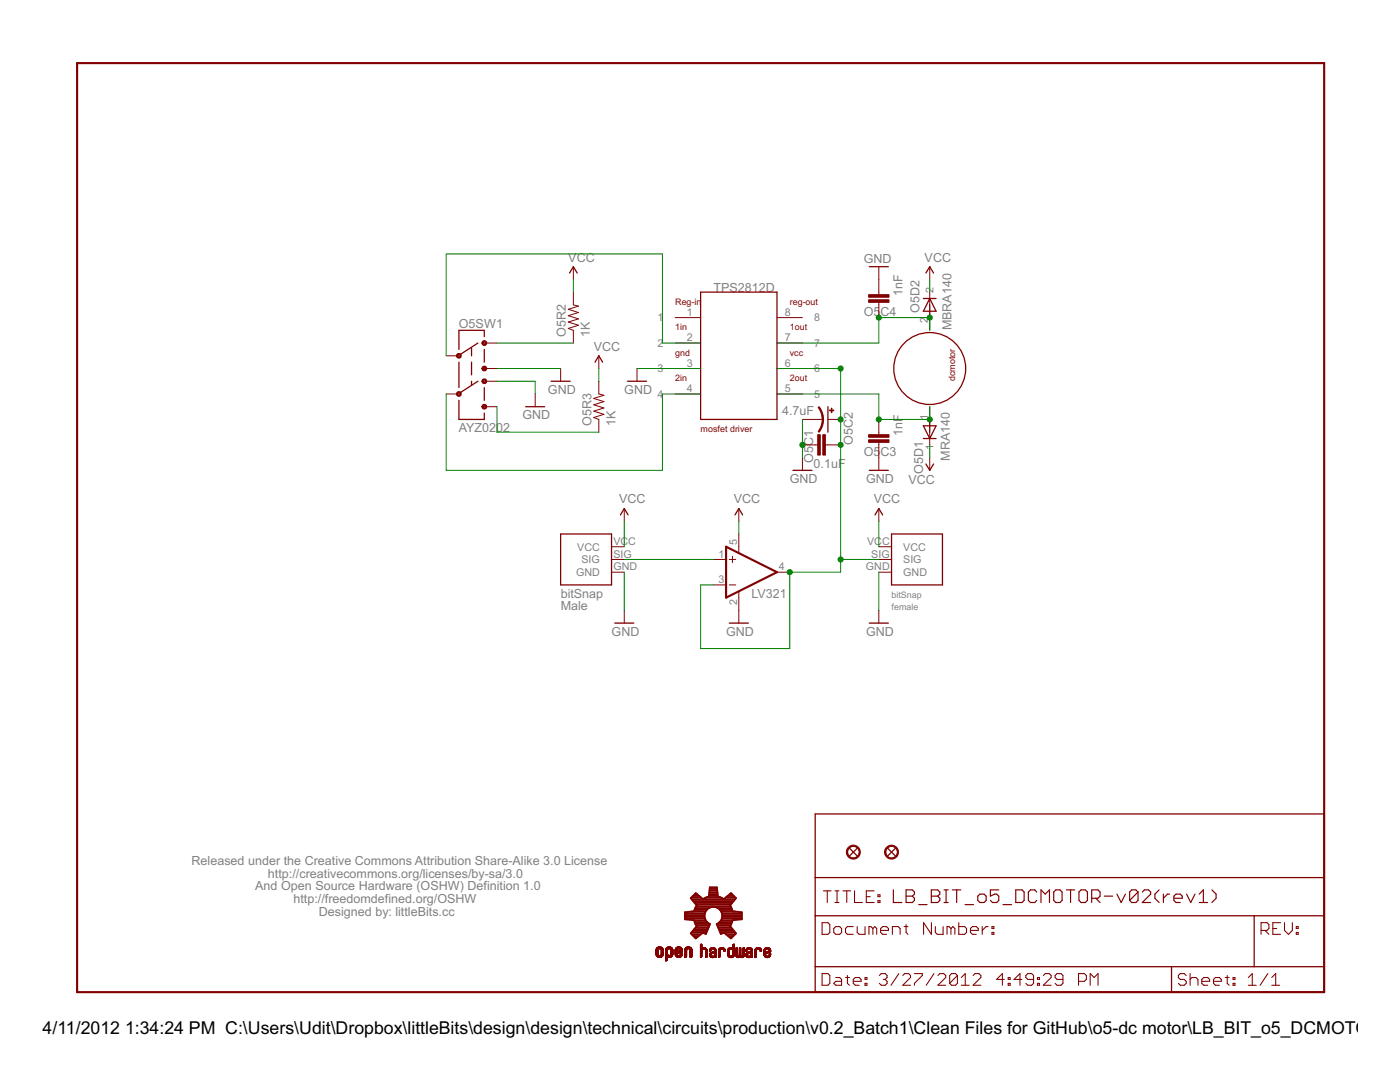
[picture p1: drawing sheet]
<svg xmlns="http://www.w3.org/2000/svg" width="279mm" height="216mm" viewBox="0 0 279 216" stroke-linecap="round" stroke-linejoin="round" font-family="sans-serif">
<path d="M15.4 12.6h248.9v185.4h-248.9zM144.9 109.1l10.2 5.1-10.2 5.1z" fill="none" stroke="#800000" stroke-width=".42"/>
<g fill="none" stroke="#800000" stroke-width=".25">
<path d="M113.7 54.5l.7-1.3 .8 1.3M139.8 58.3h15.3v25.4h-15.3zM173.5 53.2h3.8M184.3 59.6h2.5M184.8 54.5l.7-1.3 .8 1.3M185.5 59.6l1.3 2.5h-2.5zM91.6 79.9v3.8h5v-1.3M91.6 72.3v5M94.1 69.5v1.5M94.1 72.3v2.5M94.1 76.1v.7M95.4 68.5l-3.6 2.2"/>
<path d="M95.4 76.1l-3.6 2.3M96.6 67.2v-1.3h-5v3.8M96.6 69.7v2.6M96.6 77.3v2.6M110 76.1h3.8M118.7 72.3l.8-1.3 .8 1.3M125.2 76.1h3.8M104.9 81.2h3.8M158.2 93.9h3.9M165.2 81.2v5M173.5 93.9h3.8M184.3 85h2.5l-1.3 2.5z"/>
<path d="M184.3 87.5h2.5M184.8 92.6l.7 1.3 .8-1.3M111.9 106.6h10.1v10.1h-10.1zM123.8 102.7l.8-1.2 .7 1.2M146.7 102.7l.7-1.2 .8 1.2M174.6 102.7l.8-1.2 .7 1.2M177.9 106.6h10.2v10.1h-10.2zM122.7 124.3h3.8M145.5 124.3h3.9M173.5 124.3h3.8M162.7 162.4h101.6v35.6h-101.6zM162.7 175.1h101.6"/>
<path d="M169.5 169.3l1.6 1.5M171.1 169.3l-1.6 1.5M177.2 169.3l1.5 1.5M178.7 169.3l-1.5 1.5M162.7 182.7h101.6M162.7 192.9h101.6M233.8 192.9v5.1M250.3 182.7v10.2"/>
<circle cx="185.5" cy="73.5" r="7.2"/>
</g>
<g fill="none" stroke="#800000" stroke-width=".21">
<path d="M164.3 177.8h1.6M165.1 177.8v2.3M166.6 177.8h.8M167 177.8v2.3M168.2 177.8h1.6M169 177.8v2.3M170.5 177.8v2.3h1.6M172.9 178.9h.8M174.5 177.8h-1.6v2.3h1.6M175.2 179.7h.4v.4h-.4zM175.2 178.5h.4v.4h-.4zM164.1 184.1h1.1l.4 .4v1.6l-.4 .3h-1.1z"/>
<path d="M164.1 194.3h1.1l.4 .3v1.6l-.4 .4h-1.1zM166.4 185.3l.4-.4h.8l.4 .4v.8l-.4 .3h-.8l-.4-.3zM166.6 180.1h.8M166.8 195.1h.8l.4 .3v1.2h-1.2l-.4-.4 .4-.4h1.2M168.7 195.1h.8M169.1 194.6v1.6l.4 .4M170.3 195.8h1.6v-.4l-.4-.3h-.8l-.4 .3v.8l.4 .4h.8M170.3 184.9h-1.2l-.4 .4v.8l.4 .3h1.2M171.1 184.9v1.2l.4 .3h1.1v-1.5M172.6 196.2h.4v.4h-.4zM172.6 195.1h.4v.3h-.4zM174.2 185.3l-.4-.4h-.4v1.5"/>
<path d="M174.2 185.3v1.1M174.2 185.3l.4-.4 .4 .4v1.1M175.5 194.6l.4-.3h.8l.3 .3v.5l-.3 .3M175.7 185.7h1.6v-.4l-.4-.4h-.8l-.4 .4v.8l.4 .3h.8M176.3 195.4h.4M176.7 195.4l.3 .4v.4l-.3 .4h-.8l-.4-.4M178.1 186.4v-1.5h1.2l.3 .4v1.1M179.4 194.3l-1.6 2.3M180.2 194.6l.4-.3h.7l.4 .3v.5l-1.5 1.5h1.5M180.4 184.9h.8M180.8 184.5v1.6l.4 .3M182.5 194.3h1.6v.3l-1.6 1.6v.4"/>
<path d="M185.9 184.1v2.3l-1.6-2.3v2.3M186.4 194.3l-1.6 2.3M186.7 184.9v1.2l.3 .3h1.2v-1.5M187.2 194.6l.4-.3h.7l.4 .3v.5l-1.5 1.5h1.5M189.8 185.3l-.4-.4h-.4v1.5M189.8 185.3v1.1M189.8 185.3l.4-.4 .4 .4v1.1M191.1 194.6v1.6l-.4 .4h-.8l-.4-.4M191.1 194.6l-.4-.3h-.8l-.4 .3v1.6M191.1 194.6l-1.6 1.6M191.3 184.1v2.3h1.2l.4-.3v-.8l-.4-.4h-1.2M191.9 196.6h1.5"/>
<path d="M191.9 195.1l.7-.8v2.3M193.7 185.7h1.5v-.4l-.4-.4h-.7l-.4 .4v.8l.4 .3h.7M194.2 194.6l.4-.3h.8l.3 .3v.5l-1.5 1.5h1.5M196 184.9v1.5M197.2 184.9h-.4l-.8 .8M198 186.1h.4v.3h-.4zM198 184.9h.4v.4h-.4zM200.4 195.4h-1.5l1.1-1.1v2.3M201.2 196.2h.4v.4h-.4zM201.2 195.1h.4v.3h-.4zM203.9 195.4h-1.5l1.2-1.1v2.3M206.3 195.4h-1.2l-.4-.3v-.5l.4-.3h.8l.4 .3v1.6l-.4 .4h-.8l-.4-.4"/>
<path d="M207.1 196.2h.4v.4h-.4zM207.1 195.1h.4v.3h-.4zM208.2 194.6l.4-.3h.8l.4 .3v.5l-1.6 1.5h1.6M212.1 195.4h-1.2l-.3-.3v-.5l.3-.3h.8l.4 .3v1.6l-.4 .4h-.8l-.3-.4M215.2 195.8h1.2l.4-.4v-.8l-.4-.3h-1.2v2.3M217.6 196.6v-2.3l.8 .8 .7-.8v2.3M236.7 194.6l-.4-.3h-.7l-.4 .3v.5l.4 .3h.7l.4 .4v.4l-.4 .4h-.7l-.4-.4M237.5 195.4l.4-.3h.8l.4 .3v1.2M237.5 194.3v2.3M239.8 195.8h1.6v-.4l-.4-.3h-.8l-.4 .3v.8l.4 .4h.8M242.2 195.8h1.5v-.4l-.3-.3h-.8l-.4 .3v.8l.4 .4h.8M244.5 195.1h.8"/>
<path d="M244.9 194.6v1.6l.4 .4M246.1 196.2h.4v.4h-.4zM246.1 195.1h.4v.3h-.4zM249.1 196.6h1.6M249.1 195.1l.8-.8v2.3M251.7 185.7h1.2l.3-.4v-.8l-.3-.4h-1.2v2.3M252.5 185.7l.7 .7M253 194.3l-1.5 2.3M253.8 196.6h1.6M253.8 195.1l.8-.8v2.3M254 185.3h.8M255.6 184.1h-1.6v2.3h1.6"/>
<path d="M256.3 184.1v1.6l.8 .7 .8-.7v-1.6M258.7 186.1h.4v.3h-.4zM258.7 184.9h.4v.4h-.4z"/>
</g>
<g fill="none" stroke="#800000" stroke-width=".23">
<path d="M178.3 177.6v2.5h1.7M180.8 177.6h1.3l.4 .4v.4l-.4 .4 .4 .4v.5l-.4 .4h-1.3zM180.8 178.8h1.3M185.9 177.6h1.2l.5 .4v.4l-.5 .4 .5 .4v.5l-.5 .4h-1.2zM185.9 178.8h1.2M188.4 177.6h.8M188.8 177.6v2.5M190.1 177.6h1.6M190.9 177.6v2.5M195.1 178.8l.5-.4h.8l.4 .4v.9l-.4 .4h-.8l-.5-.4zM199.3 177.6h-1.6v1.2l.8-.4h.4l.4 .4v.9l-.4 .4h-.8l-.4-.4M202.7 177.6h1.3l.4 .4v1.7l-.4 .4h-1.3z"/>
<path d="M206.9 178l-.4-.4h-.8l-.5 .4v1.7l.5 .4h.8l.4-.4M210.3 178l.4-.4h.8l.5 .4v1.7l-.5 .4h-.8l-.4-.4zM212.8 177.6h1.7M213.7 177.6v2.5M215.3 178l.5-.4h.8l.4 .4v1.7l-.4 .4h-.8l-.5-.4zM217.9 179.2h1.2l.4-.4v-.8l-.4-.4h-1.2v2.5M218.7 179.2l.8 .9M220.4 178.8h1.7M222.9 178.4l.9 1.7 .8-1.7M227.1 178v1.7l-.4 .4h-.9l-.4-.4M227.1 178l-.4-.4h-.9l-.4 .4v1.7M227.1 178l-1.7 1.7"/>
<path d="M228 178l.4-.4h.8l.4 .4v.4l-1.6 1.7h1.6M231.3 177.6l-.8 .8v.8l.8 .9M232.2 178.4v1.7M233.4 178.4h-.4l-.8 .8M234.3 179.2h1.6v-.4l-.4-.4h-.8l-.4 .4v.9l.4 .4h.8M236.8 178.4l.8 1.7 .9-1.7M239.3 178.4l.9-.8v2.5M241.9 177.6l.8 .8v.8l-.8 .9M183.3 180.5h1.7M188.4 180.1h.8M192.6 180.5h1.7M200.2 180.5h1.7"/>
<path d="M207.8 180.1v-2.5l.8 .8 .8-.8v2.5M239.3 180.1h1.7"/>
</g>
<g fill="#800000" stroke="#800000" stroke-width=".2">
<path d="M169.3 169.1a1.4 1.4 0 0 1 2.2 .2 1.4 1.4 0 0 1-.8 2.1 1.4 1.4 0 0 1-1.8-1.4h.3a1.15 1.15 0 0 1 1.6-1 1.15 1.15 0 0 1 .3 1.9 1.15 1.15 0 0 1-1.9-.6v-.3h-.3z" fill-rule="evenodd"/>
<path d="M176.9 169.1a1.4 1.4 0 0 1 2.2 .2 1.4 1.4 0 0 1-.8 2.1 1.4 1.4 0 0 1-1.8-1.4h.3a1.15 1.15 0 0 1 1.6-1 1.15 1.15 0 0 1 .3 1.9 1.15 1.15 0 0 1-1.9-.6v-.3h-.3z" fill-rule="evenodd"/>
<path d="M91.3 70.6a.48 .48 0 0 1 .7 .2 .48 .48 0 0 1-.3 .6 .48 .48 0 0 1-.6-.4h.3a.23 .23 0 0 1 .3-.2 .23 .23 0 0 1 0 .4 .23 .23 0 0 1-.3-.1l-.3-.1z" fill-rule="evenodd"/>
<path d="M96.4 68.1a.48 .48 0 0 1 .7 .1 .48 .48 0 0 1-.3 .7 .48 .48 0 0 1-.6-.4h.2a.23 .23 0 0 1 .4-.2 .23 .23 0 0 1 0 .3 .23 .23 0 0 1-.3 0l-.3-.1z" fill-rule="evenodd"/>
<path d="M96.4 73.2a.48 .48 0 0 1 .7 .1 .48 .48 0 0 1-.3 .7 .48 .48 0 0 1-.6-.5h.2a.23 .23 0 0 1 .4-.2 .23 .23 0 0 1 0 .4 .23 .23 0 0 1-.3-.1l-.3-.1z" fill-rule="evenodd"/>
<path d="M96.4 75.7a.48 .48 0 0 1 .7 .1 .48 .48 0 0 1-.3 .7 .48 .48 0 0 1-.6-.4h.2a.23 .23 0 0 1 .4-.2 .23 .23 0 0 1 0 .3 .23 .23 0 0 1-.3 0l-.3-.1z" fill-rule="evenodd"/>
<path d="M96.4 80.8a.48 .48 0 0 1 .7 .1 .48 .48 0 0 1-.3 .7 .48 .48 0 0 1-.6-.4h.2a.23 .23 0 0 1 .4-.2 .23 .23 0 0 1 0 .3 .23 .23 0 0 1-.3 0l-.3-.1z" fill-rule="evenodd"/>
<path d="M91.3 78.2a.48 .48 0 0 1 .7 .2 .48 .48 0 0 1-.3 .7 .48 .48 0 0 1-.6-.5h.3a.23 .23 0 0 1 .3-.2 .23 .23 0 0 1 0 .4 .23 .23 0 0 1-.3-.1l-.3-.1z" fill-rule="evenodd"/>
<path d="M164.1 83.7h.3v.3a3.9 3.9 0 0 1-.9 2.3l-.2-.2 .5-.9z" fill-rule="evenodd"/>
<path d="M163.3 81.3l.2-.1 .4 .7 .4 1v.8h-.2l-.1-1z" fill-rule="evenodd"/>
</g>
<g fill="none" stroke="#800000" stroke-width=".2">
<path d="M114.4 58.3v2.5l1 .3-2 .6 2 .7-2 .6 2 .6-2 .7 2 .6-2 .6 1 .4v2.6M114.4 53.2v2.6M175.4 53.2v5.6M185.5 53.2v2.6M185.5 58.3v7.6M89 78.6h2.6M89 71h2.6M96.6 68.5h2.6M96.6 73.5h2.6M96.6 76.1h2.6M106.8 78.6v2.6M111.9 73.5v2.6"/>
<path d="M119.5 76.1v2.5l1 .3-2 .6 2 .6-2 .7 2 .6-2 .6 2 .7-2 .6 1 .4v2.5M119.5 71v2.5M127.1 73.5v2.6M134.7 63.4h5.1M134.7 68.5h5.1M134.7 73.5h5.1M134.7 78.6h5.1M155.1 63.4h5M155.1 68.5h5M155.1 73.5h5M155.1 78.6h5M175.4 60.3v3.1"/>
<path d="M96.6 81.2h2.6M160.1 88.8h3.1M160.1 91.3v2.6M160.1 83.7h4.1M164.7 88.8h3.1M165.2 83.7h2.6M175.4 83.7v3M175.4 88.3v5.6M185.5 81.2v7.6M185.5 91.3v2.6M122 109.1h2.6M122 111.6h2.6"/>
<path d="M122 114.2h2.6M124.6 101.5v2.5M142.4 111.6h2.5M142.4 116.7h2.5M145.5 111.6h1.3M145.5 116.7h1.3M146.2 111v1.3M147.4 101.5v2.5M147.4 106.6v3.7M147.4 118.1v6.2M155.1 114.2h2.5M175.4 109.1h2.5"/>
<path d="M175.4 111.6h2.5M175.4 114.2h2.5M175.4 101.5v2.5M124.6 121.8v2.5M175.4 121.8v2.5M130.9 190.4h.4M130.9 190.3h.4M130.9 190.2h.4M130.9 190.1h.4M130.9 190h.4M130.9 189.9h.4M130.9 189.8h.4"/>
<path d="M130.9 189.7h.4M130.9 189.6h.4M130.9 190.5l.5 .1M130.9 190.5h.5M130.9 189.5h.4M131 190.6h.6M131 190.6h.5M131 189.3h1.3M131 190.7h1.3M131 190.8h1.2M131 189.2h1.2M131.1 189.1h1.1"/>
<path d="M131.1 190.9h1M131.1 189.1h1M131.2 190.9h.9M131.2 189.1h.9M131.3 191h.7M131.3 189h.7M131.3 189.6h-.4M131.3 189.5h-.4M131.4 189.4h-.5M131.4 191h.4M131.4 189h.5M131.5 189.4h-.5"/>
<path d="M131.5 189.3l-.5 .1M131.7 189.3h.6M131.8 189.4h.6M131.9 190.6h.5M131.9 189.4h.5M131.9 190.5h.5M131.9 189.5h.5M132 189.5h.4M132 190.4h.4M132 190.3h.4M132 190.2h.4M132 190.1h.4"/>
<path d="M132 190h.4M132 189.9h.4M132 189.8h.4M132 189.7h.4M132 189.6h.4M132.2 190.8h-1.1M132.3 190.6h-.5M132.4 190.6h-.6M132.4 190.4l-.4 .1M132.8 191.6h.4M132.8 191.5h.4M132.8 191.4h.4"/>
<path d="M132.8 191.3h.4M132.8 191.2h.4M132.8 191.1h.4M132.8 190.8h1.4M132.8 190.7h1.4M132.8 190.6h.7M132.8 190.6h.6M132.8 190.5h.5M132.8 190.4l.4 .1M132.8 190.4h.4M132.8 190.3h.4M132.8 190.2h.4"/>
<path d="M132.8 190.1h.4M132.8 190h.4M132.8 189.9h.4M132.8 189.8h.4M132.8 189.7h.4M132.8 189.6h.4M132.8 191.7h.2M132.9 189.3h1.3M133 189.2h1.2M133 189.2h1.1M133.1 189.1h.9M133.2 191.7h-.4"/>
<path d="M133.2 189h.7M133.2 189.6h-.4M133.2 191l-.4 .1M133.2 189.5h-.4M133.3 189.5h-.5M133.3 189.4l-.5 .1M133.3 191h.5M133.3 189h.5M133.4 189.4h-.5M133.4 189.3l-.5 .1M133.7 190.6h.5M133.7 189.3h.5"/>
<path d="M133.7 189.4h.5M133.8 190.5h.5M133.8 189.4h.5M133.8 189.5h.5M133.9 190.4h.4M133.9 189.5h.4M133.9 190.3h.4M133.9 190.2h.4M133.9 190.1h.4M133.9 190h.4M133.9 189.9h.4M133.9 189.8h.4"/>
<path d="M133.9 189.7h.4M133.9 189.6h.4M133.9 191h-1.1M134 190.9h-1.2M134.1 190.8h-1.3M134.3 190.5h-.5M134.7 190.5h.5M134.7 190.4h.4M134.7 189.8l.4 .1M134.7 189.8h.4M134.7 189.7h.4M134.7 189.6h.4"/>
<path d="M134.7 189.5h.5M134.8 190.6h.5M134.8 190.5l.4 .1M134.8 190.6h.6M134.8 190.7h1.3M134.8 189.3h1.3M134.9 190.7h1.2M134.9 189.3h1.2M134.9 189.2h1.2M134.9 190.8h1.1M134.9 189.2h1.1M135 190.9h.9"/>
<path d="M135 189.1h1M135 189.1h.9M135.1 191h.7M135.1 189h.7M135.1 189.6l-.4 .1M135.2 190.3l-.5 .1M135.2 189.4l-.4 .1M135.3 189h.4M135.3 191h.4M135.3 190.3h-.6M135.3 189.4h-.5M135.4 189.3l-.6 .1"/>
<path d="M135.4 189.8h.8M135.4 190.2h-.7M135.5 190.2h-.8M135.6 189.7h.6M135.6 189.3h.5M135.6 190.6h.5M135.6 190.1l-.9 .1M135.6 189.4h.6M135.7 189.7h.5M135.7 189.4h.5M135.7 190.1h-1M135.7 189.5h.5"/>
<path d="M135.8 190.5h.4M135.8 189.6h.4M135.8 189.5h.4M135.8 190.4h.4M135.8 190.3h.4M135.8 190l-1.1 .1M135.9 190.2h.3M136 190h-1.3M136 190.2h.2M136 190.8h-1.1M136 189.9h-1.3M136.2 190.6h-.6"/>
<path d="M136.2 189.9h-1.5M136.2 190.5h-.5M136.2 189.8l-1 .1M136.6 191h.3M136.6 190.8h.4M136.6 190.7h.4M136.6 190.6h.4M136.6 190.5h.4M136.6 190.4h.4M136.6 190.3h.4M136.6 190.2h.4M136.6 190.1h.4"/>
<path d="M136.6 190h.4M136.6 189.9h.4M136.6 189.8h.4M136.6 189.7h.4M136.6 189.6h.4M136.7 191h.1M136.8 189.3h1.2M136.8 189.2h1.2M136.8 189.2h1.1M136.9 189.1h1M136.9 189.1h.9M137 189h.8"/>
<path d="M137 190.9h-.4M137.1 189.6h-.5M137.1 189.5h-.4M137.1 189.4l-.4 .1M137.2 189h.4M137.2 189.4h-.5M137.3 189.3l-.6 .1M137.5 189.3h.5M137.6 189.4h.5M137.7 189.5h.4M137.7 191h.3M137.7 190.8h.4"/>
<path d="M137.7 190.7h.4M137.7 190.6h.4M137.7 190.5h.4M137.7 190.4h.4M137.7 190.3h.4M137.7 190.2h.4M137.7 190.1h.4M137.7 190h.4M137.7 189.9h.4M137.7 189.8h.4M137.7 189.7h.4M137.7 189.6h.4"/>
<path d="M137.8 191h.1M138 189.3h-1.3M138.1 190.9h-.4M139.8 191h.1M139.8 188.6h.3M139.8 190.9h.2M139.8 190.8h.3M139.8 190.7h.3M139.8 190.6h.3M139.8 190.5h.3M139.8 190.4h.3M139.8 190.3h.3"/>
<path d="M139.8 190.2h.3M139.8 190.1h.3M139.8 190h.3M139.8 189.9h.3M139.8 189.8h.3M139.8 189.7h.3M139.8 189.6h.3M139.8 189.3h1.2M139.8 189.2l1.1 .1M139.8 189.2h1.1M139.8 189.1l1 .1M139.8 189.1h.3"/>
<path d="M139.8 189h.3M139.8 188.9h.3M139.8 188.8h.3M139.8 188.7h.3M139.8 188.5h.3M139.9 188.4h.1M140 191h-.2M140.1 190.9h-.3M140.1 189.6h-.3M140.1 189.5h-.3M140.2 189.5h-.4M140.2 189.1h.5"/>
<path d="M140.2 189.4l-.4 .1M140.4 189.4h-.6M140.4 189.1h.1M140.5 189.4h.5M140.7 189.4h.4M140.7 189.5h.4M140.8 189.5h.3M140.8 189.6h.3M140.8 190.9h.3M140.8 190.8h.3M140.8 190.7h.3M140.8 190.6h.3"/>
<path d="M140.8 190.5h.3M140.8 190.4h.3M140.8 190.3h.3M140.8 190.2h.3M140.8 190.1h.3M140.8 190h.3M140.8 189.9h.3M140.8 189.8h.3M140.8 189.7h.3M140.9 191.1h.1M141 191l-.2 .1M141 189.3l-1.2 .1"/>
<path d="M141.1 191h-.3M141.1 190.9h-.3M141.6 190.7h.3M141.6 190.6h.3M141.6 190.5h.3M141.6 190.4h.3M141.6 189.7h.3M141.6 189.6h.3M141.6 190.8h.8M141.6 190.7l.4 .1M141.6 189.5h.3M141.6 189.5h.4"/>
<path d="M141.7 190.9h.8M141.7 189.4h1.1M141.7 189.3h1.1M141.8 191h.7M141.8 189.8h-.2M141.8 189.3h.9M141.8 190.1h1.1M141.8 189.2h.9M141.9 189.7l-.3 .1M141.9 190.5h-.3M141.9 189.2h.7M141.9 191h.6"/>
<path d="M141.9 189.6h-.3M142 190.4h-.4M142 190.1h.9M142 191.1h.4M142 189.1h.5M142 190h.9M142 189.4l-.4 .1M142 190.3l-.4 .1M142.2 191.1h.1M142.2 189.4h-.5M142.2 190.3h-.6M142.2 189.9h.7"/>
<path d="M142.2 189.1h.1M142.3 189.9h.6M142.3 190.2h-.6M142.3 189.4h.6M142.4 190.2h-.7M142.4 189.9h.5M142.5 189.4h.4M142.5 190.1l-.8 .1M142.5 189.5h.4M142.6 189.8h.3M142.6 189.5h.3M142.6 189.6h.3"/>
<path d="M142.6 190.1h.3M142.6 191h.2M142.6 190.9h.3M142.6 190.8h.3M142.6 190.7h.3M142.6 190.6h.3M142.6 190.5h.3M142.6 190.4h.3M142.6 190.3h.3M142.6 190.2h.3M142.6 189.7h.3M142.9 191h-.3"/>
<path d="M143.4 190.9h.3M143.4 190.8h.3M143.4 190.7h.3M143.4 190.6h.3M143.4 190.5h.3M143.4 190.4h.3M143.4 190.3h.3M143.4 190.2h.3M143.4 190.1h.3M143.4 190h.3M143.4 189.9h.3M143.4 189.8h.3"/>
<path d="M143.4 189.7h.3M143.4 189.6h.3M143.4 191.1h.1M143.5 189.3h1.1M143.6 191l-.2 .1M143.6 189.3h1M143.6 189.2h.9M143.7 191h-.3M143.7 189.2h.7M143.7 189.7h-.3M143.7 189.6h-.3M143.7 189.5h-.3"/>
<path d="M143.8 189.5h-.4M143.8 189.1h.5M143.8 189.4l-.4 .1M144 189.4h-.5M144 189.1h.1M144.2 189.4h.5M144.3 189.4h.4M144.4 189.5h.3M144.4 189.6h.3M144.5 189.7h.2M144.5 189.8h.1M144.6 189.3l-1.1 .1"/>
<path d="M144.7 189.8h-.2M144.8 189.7h-.3M145.2 190.4h.3M145.2 190.3h.3M145.2 190.2h.3M145.2 190.1h.3M145.2 190h.3M145.2 189.9h.3M145.2 189.8h.3M145.2 190.5h.3M145.2 189.7h.3M145.2 190.6h.4"/>
<path d="M145.2 190.7h.4M145.2 189.5h.4M145.3 190.7l.4 .1M145.3 190.8h1.2M145.3 190.8h1.1M145.4 189.3h1.2M145.4 190.9h1M145.4 190.9h.9M145.5 189.2h1.1M145.5 191h.8M145.5 189.6l-.3 .1M145.5 189.6h-.3"/>
<path d="M145.6 189.5h-.4M145.6 191h.6M145.6 189.1h.5M145.7 191.1h.4M145.7 189.4l-.4 .1M145.8 189.4h-.5M145.8 191.1h.1M145.8 189.1h.1M146 189.4h.6M146.1 189.4h.5M146.2 189.5h.4M146.2 190.6h.3"/>
<path d="M146.2 190.5h.4M146.2 189.6h.4M146.3 190.5h.3M146.3 190.4h.3M146.3 190.3h.3M146.3 190.2h.3M146.3 190.1h.3M146.3 190h.3M146.3 189.9h.3M146.3 189.8h.3M146.3 189.7h.3M146.3 189.6h.3"/>
<path d="M146.3 189.1h.3M146.3 189h.3M146.3 188.9h.3M146.3 188.8h.3M146.3 188.7h.3M146.3 188.6h.3M146.3 188.5h.3M146.4 188.4h.2M146.5 190.7l-.4 .1M146.5 190.7h-.4M146.5 190.6h-.3M146.6 189.3l-1.3 .1"/>
<path d="M146.9 190.7l.3 .1M146.9 190.7h.3M146.9 190.6h.3M146.9 190.5h.2M146.9 190.4h.2M146.9 190.3h.2M146.9 190.2h.2M146.9 190.1h.2M146.9 190h.2M146.9 189.9h.2M146.9 189.8h.2M146.9 189.7h.2"/>
<path d="M146.9 189.6h.2M146.9 189.5h.2M146.9 189.4h.2M146.9 189.3h.2M146.9 189.2h.2M146.9 190.8h1.6M146.9 190.9h1.5M147 190.9h1.4M147 191h1.4M147 189.1h.1M147.1 191h.5M147.2 191.1h.3"/>
<path d="M147.4 191.1h.1M147.4 190.8h.5M147.5 190.7h.4M147.5 190.6h.4M147.5 190.6h.3M147.5 190.5h.3M147.5 190.4h.3M147.5 190.3h.3M147.5 190.2h.3M147.5 190.1h.3M147.6 190.5h.2M147.6 190.2h.2"/>
<path d="M147.6 190.1h.2M147.6 190h.2M147.6 189.9h.2M147.6 189.8h.2M147.6 189.7h.2M147.6 189.6h.2M147.6 189.5h.2M147.6 189.4h.2M147.6 189.3h.2M147.6 189.2h.2M147.7 189.1h.1M147.8 191h.5"/>
<path d="M147.9 191.1h.3M148.1 190.8h.4M148.2 190.7h.3M148.2 190.6h.3M148.3 190.6h.2M148.3 190.5h.2M148.3 190.4h.2M148.3 190.3h.2M148.3 190.2h.2M148.3 190.1h.2M148.3 190h.2M148.3 189.9h.2"/>
<path d="M148.3 189.8h.2M148.3 189.7h.2M148.3 189.6h.2M148.3 189.5h.2M148.3 189.4h.2M148.3 189.3h.2M148.3 189.2h.2M148.4 189.1h.1M148.8 190.7h.4M148.8 190.6h.3M148.8 190.5h.3M148.8 190.4h.3"/>
<path d="M148.8 189.6h.3M148.8 190.7l.4 .1M148.8 189.6h.4M148.9 190.8h.8M148.9 190.8l.8 .1M148.9 190.9h.8M148.9 190.2h.7M149 189.4h1.1M149 189.3h1.1M149 190.9h.7M149 189.8h-.2M149 191h.7"/>
<path d="M149 189.3h1M149.1 189.8h-.3M149.1 189.2h.8M149.1 189.7l-.3 .1M149.1 189.7h-.3M149.1 191h.6M149.2 189.5h-.3M149.2 190.1h1M149.2 190.4h-.4M149.2 191.1h.4M149.3 190h.9M149.3 189.1h.5"/>
<path d="M149.3 190.3l-.5 .1M149.3 189.4l-.4 .1M149.4 189.4h-.5M149.4 190.3h-.5M149.4 189.9h.8M149.5 189.1h.1M149.5 189.9h.7M149.6 190.2h-.7M149.6 189.4h.5M149.6 189.9h.6M149.7 189.4h.4M149.8 190.1l-.8 .1"/>
<path d="M149.8 189.5h.4M149.8 189.8h.4M149.9 189.8h.3M149.9 189.6h.3M149.9 191h.2M149.9 190.9h.3M149.9 190.8h.3M149.9 190.7h.3M149.9 190.6h.3M149.9 190.5h.3M149.9 190.4h.3M149.9 190.3h.3"/>
<path d="M149.9 190.2h.3M149.9 190.1h.3M149.9 189.7h.3M149.9 191.1h.1M150.2 191h-.3M150.2 190.9h-.3M150.2 190.1h-1.1M150.6 190.9h.3M150.6 190.8h.3M150.6 190.7h.3M150.6 190.6h.3M150.6 190.5h.3"/>
<path d="M150.6 190.4h.3M150.6 190.3h.3M150.6 190.2h.3M150.6 190.1h.3M150.6 190h.3M150.6 189.9h.3M150.6 189.8h.3M150.6 189.7h.3M150.7 189.5h.3M150.7 191.1h.1M150.8 191l-.2 .1M150.8 189.3h1"/>
<path d="M150.9 189.2h.9M150.9 191h-.3M150.9 189.6l-.3 .1M150.9 189.2h.8M151 189.6h-.3M151 189.5h-.3M151 189.1h.6M151.1 189.4l-.4 .1M151.2 189.4h-.5M151.3 189.1h.1M151.4 189.4h.5M151.6 189.4h.3"/>
<path d="M151.6 189.5h.4M151.7 189.6h.3M151.7 189.7h.3M151.7 189.8h.2M151.9 189.3l-1.2 .1M151.9 189.8h-.2M152 189.7l-.3 .1M152.4 190.5l.4 .1M152.4 190.5h.4M152.4 190.4h.4M152.4 190h1.2M152.4 190h.4"/>
<path d="M152.4 189.9h.4M152.4 189.8h.4M152.4 189.7h.4M152.4 189.6h.4M152.5 190.6h.3M152.5 189.5h.3M152.5 190.7h.4M152.5 190.7l.5 .1M152.5 190.8h1.2M152.6 189.4h1.1M152.6 190.8h1.1M152.6 189.3h1.1"/>
<path d="M152.6 190.9h1M152.7 189.3h.9M152.7 190.9h.9M152.7 189.2h.9M152.7 191h.8M152.8 189.2h.7M152.8 190.4h-.4M152.8 189.6h-.3M152.8 191h.6M152.8 189.5h-.3M152.9 190.3l-.5 .1M152.9 189.1h.5"/>
<path d="M152.9 189.4l-.4 .1M153 191.1h.4M153 190.3h-.6M153 189.4h-.5M153.1 189.1h.1M153.1 191.1h.1M153.1 189.9h.7M153.1 190.2h-.7M153.2 190.2h-.8M153.2 189.4h.5M153.3 190.8h.4M153.4 190.1l-1 .1"/>
<path d="M153.4 189.8h.4M153.4 189.4h.4M153.4 189.5h.4M153.5 190.6h.3M153.5 190.1h-1.1M153.5 189.5h.3M153.5 189.6h.3M153.5 189.7h.3M153.5 190.5h.3M153.5 190.4h.3M153.6 190.4h.2M153.7 190.3h.1"/>
<path d="M153.7 190h-.8M153.8 190.7h-.4M153.8 189.9h-.8M153.8 190.6h-.3M153.8 189.8l-.6 .1"/>
</g>
<g fill="#800000" stroke="#800000" stroke-width=".2">
<path d="M164.2 86.7h.5v4.1h-.5z"/>
<path d="M163.2 86.7h.5v4.1h-.5z"/>
<path d="M165.9 81.4h.1v.9h-.1z"/>
<path d="M165.5 81.8h.9v.2h-.9z"/>
<path d="M173.4 86.7h4v.5h-4z"/>
<path d="M173.4 87.8h4v.5h-4z"/>
<path d="M173.4 58.8h4v.5h-4z"/>
<path d="M173.4 59.8h4v.5h-4z"/>
</g>
<g fill="none" stroke="#800000" stroke-width=".38">
<path d="M138 179.1h1.9M138.1 179.5h8.6M138.3 178.8h1.2M138.3 179.8h8.1M138.7 178.4h.4M140.9 179.1h3M141.5 178.8h1.7M141.5 178.4h1.7M141.6 178.1h1.6M141.6 177.7h1.5M141.6 177.4h1.5M144.8 179.1h2"/>
<path d="M145.2 178.8h1.2M145.7 178.4h.4M136.7 183.3h4M136.7 183h3.9M136.7 182.6h3.9M136.7 182.3h4M138 181.9h2.8M138 186.1h2.3M138.1 186.5h1.7M138.3 185.8h2.8M138.4 186.8h1M138.6 185.4h2.7"/>
<path d="M138.6 183.7h2.2M138.6 181.6h2.4M138.6 180.2h7.5M138.7 184h2.4M138.7 181.2h2.8M138.8 187.2h.2M138.8 184.4h2.8M138.9 185.1h2.5M138.9 180.9h6.9M138.9 180.5h6.9M139 184.7h2.6M140.4 186.1h.6"/>
<path d="M140.8 181.9l-.2 .5 .1 .9M140.8 181.9a1.79 1.79 0 0 1 3.2 0M143.1 184.4h2.8M143.2 184.7h2.6M143.3 181.2h2.7M143.3 185.1h2.6M143.5 185.4h2.7M143.6 185.8h2.9M143.6 184h2.5M143.7 181.6h2.4M143.8 186.1h.6M143.9 183.7h2.3"/>
<path d="M144 181.9a1.76 1.76 0 0 1-1 2.5l.9 2 .6-.3 1.4 1.1 1-1-1.2-1.4 .5-1.2 1.8-.2v-1.4l-1.8-.2-.5-1.1 1.2-1.5-1-1-1.4 1.2-1.2-.5-.2-1.8h-1.4l-.2 1.8-1.2 .5-1.4-1.2-1 1 1.1 1.5-.5 1.1-1.8 .2v1.4l1.8 .2 .5 1.2-1.1 1.4 1 1 1.4-1.1 .6 .3 .8-2-.7-.5-.3-.6M144 181.9h2.8M144.1 183.3h3.9M144.1 182.3h3.9M144.1 183h3.9M144.1 182.6h3.9M144.5 186.1h2.2M144.9 186.5h1.8M145.4 186.8h.9M145.8 187.2h.2"/>
</g>
<g fill="none" stroke="#008000" stroke-width=".2">
<path d="M114.4 55.8v2.5M185.5 55.8v2.5M89 78.6v15.3h43.2v-15.3h7.6M99.2 73.5h12.7M99.2 76.1h7.6v2.5M99.2 68.5h15.2M119.5 73.5v2.6M127.1 73.5h12.7M139.8 68.5h-7.6v-17.8h-43.2v20.3M155.1 73.5h12.7v40.7h-10.2v15.2h-17.8v-12.7h2.6M155.1 78.6h20.3v5.1h10.1v-2.5M185.5 65.9v-2.5h-10.1v5.1h-20.3"/>
<path d="M99.2 81.2v5h20.3M160.1 83.7v7.6M185.5 88.8v2.5M124.6 104v5.1M124.6 114.2v7.6M124.6 111.6h17.8M147.4 104v2.6M167.8 111.6h7.6M175.4 104v5.1M175.4 114.2v7.6"/>
</g>
<g fill="#008000" stroke="#008000" stroke-width=".2">
<circle cx="160.1" cy="88.8" r=".51"/>
<circle cx="167.8" cy="88.8" r=".51"/>
<circle cx="167.8" cy="83.7" r=".51"/>
<circle cx="167.8" cy="73.5" r=".51"/>
<circle cx="157.6" cy="114.2" r=".51"/>
<circle cx="167.8" cy="111.6" r=".51"/>
<circle cx="185.5" cy="63.4" r=".51"/>
<circle cx="175.4" cy="63.4" r=".51"/>
<circle cx="185.5" cy="83.7" r=".51"/>
<circle cx="175.4" cy="83.7" r=".51"/>
</g>
<g font-size="4">
<text x="8.5" y="206.4">4/11/2012</text>
<text x="25" y="206.4">1:34:24 PM C:\Users\Udit\Dropbox\littleBits\design\design\technical\circuits\production\v0.2_Batch1\Clean Files for GitHub\o5-dc motor\LB_BIT_o5_DCMOTOR-v0</text>
</g>
<g font-size="2.8" fill="#808080">
<text x="113.4" y="52.2">VCC</text>
<text x="172.4" y="52.5">GND</text>
<text x="184.5" y="52.2">VCC</text>
<text x="142.4" y="58.3">TPS2812D</text>
<text x="180.1" y="59.1" transform="rotate(-90 180.1 59.1)">1nF</text>
<text x="91.6" y="65.4">O5SW1</text>
<text x="172.4" y="63">O5</text>
<text x="175.7" y="63">C4</text>
<text x="183.5" y="62.4" transform="rotate(-90 183.5 62.4)">O5D2</text>
<text x="189.9" y="65.9" transform="rotate(-90 189.9 65.9)">MBRA140</text>
<text x="112.9" y="67.2" transform="rotate(-90 112.9 67.2)">O5R2</text>
<text x="117.7" y="67.2" transform="rotate(-90 117.7 67.2)">1K</text>
<text x="118.5" y="70">VCC</text>
<text x="104.3" y="83.7">GND</text>
<text x="109.4" y="78.6">GND</text>
<text x="124.6" y="78.6">GND</text>
<text x="156.1" y="82.8">4.7uF</text>
<text x="91.6" y="86.2">AYZ0202</text>
<text x="118" y="85" transform="rotate(-90 118 85)">O5R3</text>
<text x="122.8" y="85" transform="rotate(-90 122.8 85)">1K</text>
<text x="170.2" y="88.7" transform="rotate(-90 170.2 88.7)">O5C2</text>
<text x="180.1" y="87" transform="rotate(-90 180.1 87)">1nF</text>
<text x="162.3" y="92.3" transform="rotate(-90 162.3 92.3)">O5C1</text>
<text x="162.4" y="93.5">0.1uF</text>
<text x="172.4" y="90.9">O5</text>
<text x="175.7" y="90.9">C3</text>
<text x="184.3" y="94.6" transform="rotate(-90 184.3 94.6)">O5D1</text>
<text x="189.6" y="91.9" transform="rotate(-90 189.6 91.9)">MRA140</text>
<text x="123.6" y="100.5">VCC</text>
<text x="146.4" y="100.5">VCC</text>
<text x="157.6" y="96.4">GND</text>
<text x="172.8" y="96.4">GND</text>
<text x="174.4" y="100.5">VCC</text>
<text x="181.3" y="96.6">VCC</text>
<text x="111.9" y="119.2">bitSnap</text>
<text x="150" y="119.2">LV321</text>
<text x="111.9" y="121.8">Male</text>
<text x="122.1" y="126.9">GND</text>
<text x="144.9" y="126.9">GND</text>
<text x="172.8" y="126.9">GND</text>
<text x="38.2" y="172.6">Released under the Creative Commons Attribution Share-Alike 3.0 License</text>
<text x="50.9" y="177.7">And Open Source Hardware (OSHW) Definition 1.0</text>
<text x="53.5" y="175.1">http://creativecommons.org/licenses/by-sa/3.0</text>
<text x="58.6" y="180.2">http://freedomdefined.org/OSHW</text>
<text x="63.6" y="182.7">Designed by: littleBits.cc</text>
</g>
<g font-size="2.4" fill="#808080">
<text x="186.3" y="58.5" transform="rotate(-90 186.3 58.5)">2</text>
<text x="131.2" y="64.1">1</text>
<text x="137.1" y="63">1</text>
<text x="156.6" y="63">8</text>
<text x="162.5" y="64.1">8</text>
<text x="185.2" y="64.4" transform="rotate(-90 185.2 64.4)">2</text>
<text x="131.2" y="69.2">2</text>
<text x="137.1" y="68.1">2</text>
<text x="156.6" y="68.1">7</text>
<text x="162.5" y="69.2">7</text>
<text x="131.2" y="74.3">3</text>
<text x="137.1" y="73.2">3</text>
<text x="156.6" y="73.2">6</text>
<text x="162.5" y="74.3">6</text>
<text x="131.2" y="79.4">4</text>
<text x="137.1" y="78.3">4</text>
<text x="156.6" y="78.3">5</text>
<text x="162.5" y="79.4">5</text>
<text x="185.2" y="83.9" transform="rotate(-90 185.2 83.9)">1</text>
<text x="186.3" y="89.8" transform="rotate(-90 186.3 89.8)">1</text>
<text x="115.2" y="109.9">VCC</text>
<text x="116" y="112.4">SIG</text>
<text x="122.4" y="108.7">VCC</text>
<text x="122.4" y="111.3">SIG</text>
<text x="122.4" y="113.8">GND</text>
<text x="143.4" y="111.3">1</text>
<text x="147.1" y="108.7" transform="rotate(-90 147.1 108.7)">5</text>
<text x="155.4" y="113.8">4</text>
<text x="172.8" y="113.8">GND</text>
<text x="173.1" y="108.7">VC</text>
<text x="173.9" y="111.3">SIG</text>
<text x="176" y="108.7">C</text>
<text x="180.3" y="109.8">VCC</text>
<text x="180.3" y="112.4">SIG</text>
<text x="115" y="114.9">GND</text>
<text x="143.4" y="116.4">3</text>
<text x="180.3" y="114.9">GND</text>
<text x="147.1" y="120.8" transform="rotate(-90 147.1 120.8)">2</text>
</g>
<g font-size="2" fill="#800000">
<text x="134.8" y="60.8">Reg-in</text>
<text x="134.8" y="65.9">1in</text>
<text x="157.6" y="60.8">reg-out</text>
<text x="157.6" y="65.9">1out</text>
<text x="134.8" y="71">gnd</text>
<text x="157.6" y="71">vcc</text>
<text x="134.8" y="76.1">2in</text>
<text x="157.6" y="76.1">2out</text>
<text x="190.6" y="76.1" transform="rotate(-90 190.6 76.1)">dcmotor</text>
<text x="139.8" y="86.2">mosfet driver</text>
</g>
<g font-size="2" fill="#808080">
<text x="177.9" y="119.2">bitSnap</text>
<text x="177.9" y="121.8">female</text>
</g>
</svg>
